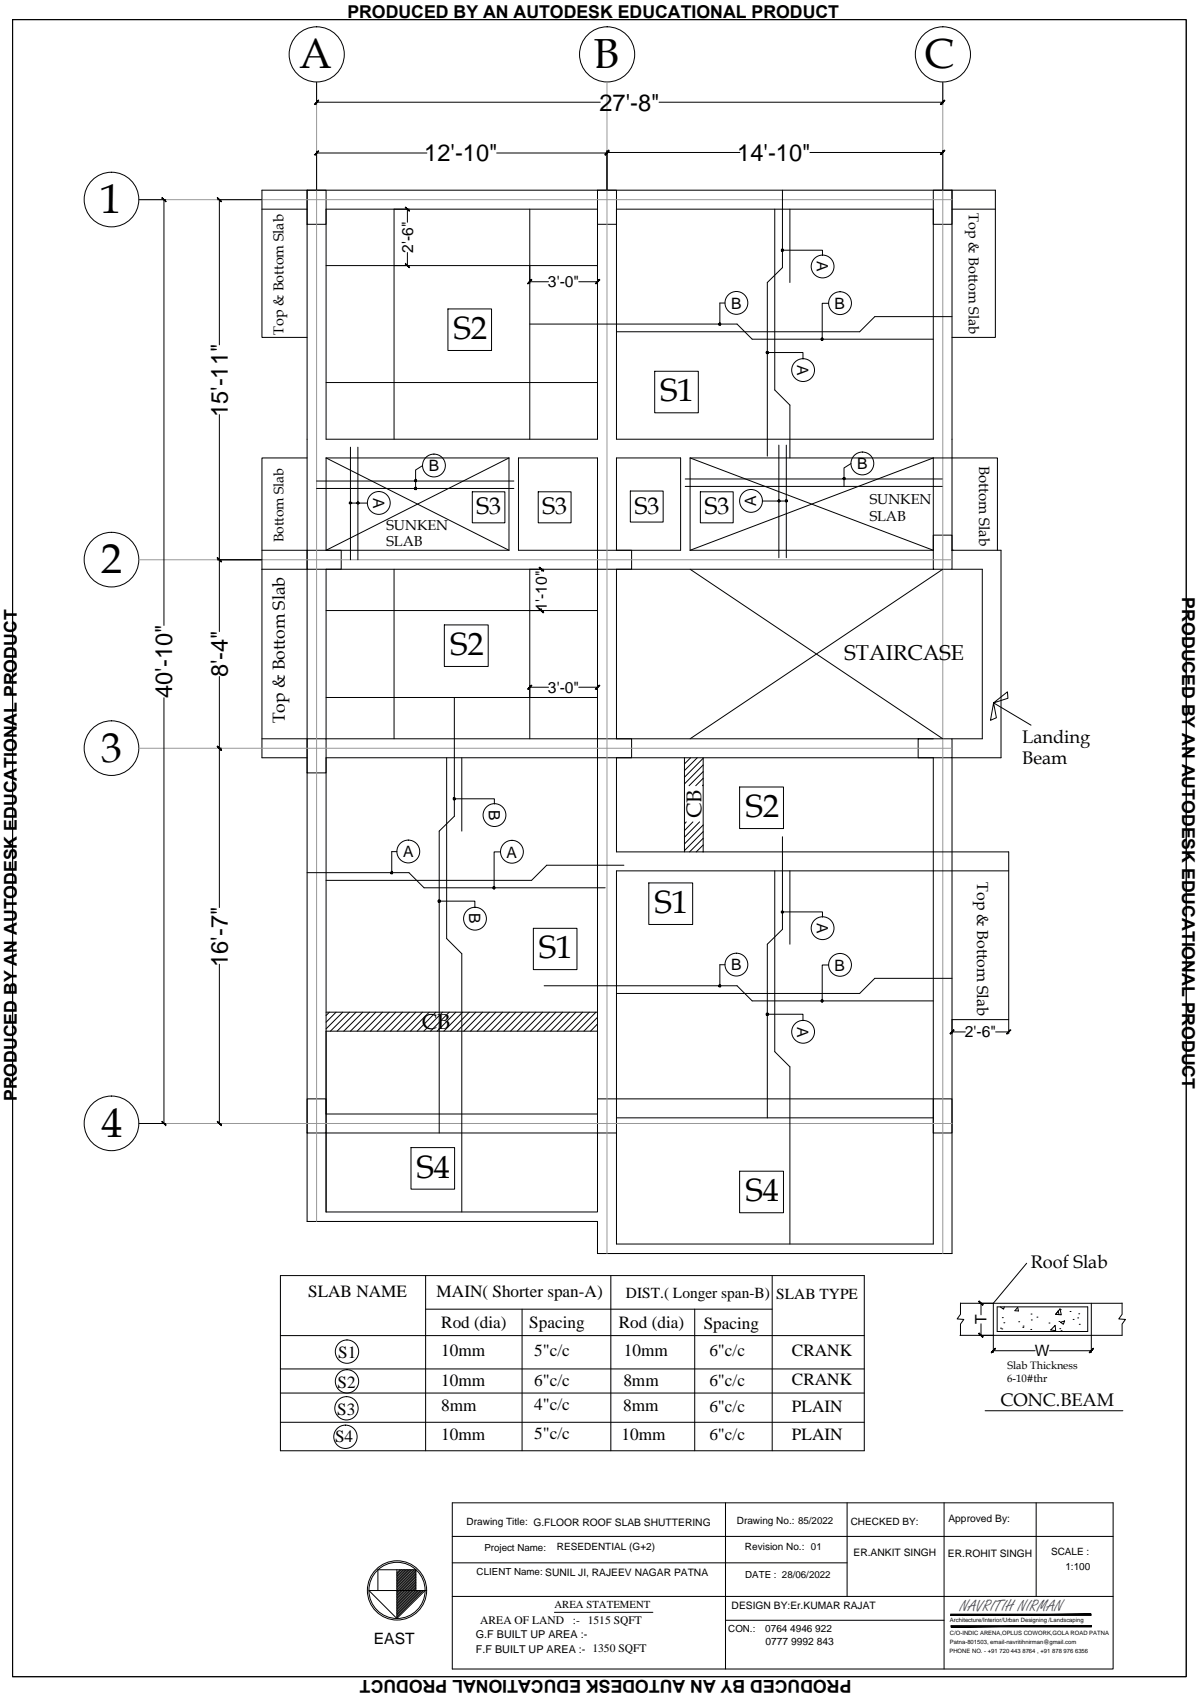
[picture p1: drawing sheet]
<svg xmlns="http://www.w3.org/2000/svg" width="297mm" height="420mm" viewBox="0 0 297 420" stroke-linecap="round" stroke-linejoin="round" font-family="sans-serif">
<!-- layer: wall -->
<g fill="none" stroke="#000" stroke-width=".25">
<path d="M64.8 51.8h11.2M76 47.1h4.7v8.4h-4.7zM76 47.1v255.3h71.9v8h87.8v-122.8h12.1v-51.4h-12.1v-89.1M80.7 51.8h67.2v56.9h-67.2zM97.5 51.8v56.9M131.1 51.8v56.9M147.9 47.1h4.7v8.4h-4.7zM152.6 51.8h78.4v56.9h-78.4zM191.8 51.8v44.8l3.7 3.7v13.1M193.7 47.1v19.2l-3.8 3.6v43M195.5 51.8v18.1M231 47.1h4.7v8.4h-4.7z"/>
<path d="M235.7 51.8h10.7M80.7 65.8h67.2M193.7 61.9h9.9v1.3M76 83.5h-11.2v-36.4h181.6v36.4h-10.7M80.7 94.7h67.2M189.9 87.3h8.9v1.6M76 113.4h-11.2v27.5M80.7 113.4h45.3v22.8h-45.3zM128.3 113.4h19.6v22.8h-19.6zM152.6 113.4h15.9v22.8h-15.9zM170.8 113.4h60.2v22.8h-60.2zM235.7 113.4h11.2v22.8"/>
<path d="M64.8 136.2h11.2M76 136.2h8.5v4.7h-8.5zM86.7 124.6h4.2M147.9 136.2h8.4v4.7h-8.4zM188.7 124.1h5.9M231 132.5h4.7v8.4h-4.7zM64.8 140.9h11.2M64.8 140.9v46.7h11.2M80.7 140.9h67.2v42h-67.2zM80.7 151.2h67.2M97.5 140.9v42M131.1 140.9v42"/>
<path d="M231 140.9h-78.4v42h78.4M235.7 140.9h7.4v42h-7.4M80.7 172.7h67.2M112.5 172.7v29.4l-3.8 3.7v74.7M64.8 182.9h11.2M76 182.9h4.7v8.5h-4.7zM80.7 187.6h67.2v88.2h-67.2zM110.6 187.6v44.8l3.7 3.7v64M112.5 197.8h9.9v1.2M114.3 187.6v18.2M147.9 182.9h8.4v4.7h-8.4zM169.4 187.6v23.3"/>
<path d="M174.1 187.6v23.3M227.3 182.9h8.4v4.7h-8.4zM191.8 215.6v44.8l3.7 3.7v43.9M193.7 207.2v22.9l-3.8 3.7v43M195.5 215.6v18.2M231 210.9h-78.4v-23.3h78.4v120.4h-78.4v-27.5M231 215.6h-78.4v56.5h78.4M249.7 210.9v41.5h-14M108.7 223.1h8.8v1.6M193.7 225.8h9.9v1.2M80.7 250.6h67.2M147.9 255.3h-67.2v44.8h67.2v-19.6"/>
<path d="M189.9 251.1h8.9v1.6M76 272.1h4.7v8.4h-4.7zM147.9 272.1h4.7v8.4h-4.7zM152.6 276.8h78.4M231 272.1h4.7v8.4h-4.7zM80.7 280.5h67.2M69.4 315.8h144.5v43.4h-144.5zM105.4 315.8v43.4M151.2 315.8v43.4M191.1 315.8v43.4M69.4 330.7h144.5M69.4 338.9h144.5"/>
<path d="M105.4 324.1h85.7M237.8 322.6v2.8l-.9 1.2 1.7 .1-.8 1.1v2.8M237.8 322.7h40M245.9 322.7v7.9M246.8 323.6h22.4v6.1h-22.4zM270.1 322.7v7.9M277.8 322.6v2.8l-.9 1.2 1.7 .1-.8 1.1v2.8h-40.2M69.4 344.9h144.5M69.4 352.1h144.5M112 372.1h163.5v41.1h-163.5zM179.6 372.1v41.1M209.7 372.1v23.2"/>
<path d="M233.7 372.1v41.1M256.5 372.1v23.2M112 380.4h163.5M112 386.9h97.7M112 395.3h163.5M137.2 399.2h24.4M179.6 401.2h54.1"/>
</g>
<!-- layer: dimenssion line -->
<g fill="none" stroke="#000" stroke-width=".25">
<path d="M3.1 4.9h290.5v410.2h-290.5zM78.4 20.4v5.4M78.4 37.4v9.7M78.4 25.3h70.2M78.4 37.9h27.3M122.9 37.9h27.3M150.2 37.2v9.9M150.2 37.8h32.9M163.1 25.3h70.3M200.5 37.8h32.9M233.4 20.4v5.4M233.4 37.2v9.9"/>
<path d="M34.4 49.4h6.6M40.6 49.4v105.4M53.9 49.4h10.9M54.3 49.4v36M97.5 51.8h3.8M100.8 51.8v3.2M97.5 65.8h3.8M100.8 62.5v3.3M110.9 76.5h10.8v10.3h-10.8zM131.1 65.8v4.4M131.1 69.8h4.7M143.3 69.8h4.6"/>
<path d="M147.9 65.8v4.4M179.5 75h-1.3v5.2M205.1 75.1h-1.6v8.9M235.7 78.4h-19.2l-3.7 3.7h-60.2M131.1 80.2h51.3l3.8 3.8h44.8M162.1 91.9h10.8v10.3h-10.8zM54.3 102.7v53.7M78.4 119.1h48.8M86.7 110.7v27.9M88.6 110.7v27.9M104.6 115.3l-1.7 1.1v4.5M169.6 118.6h63.6"/>
<path d="M192.8 110.2v27.9M194.6 110.2v27.9M210.6 114.8l-1.7 1.1v4.5M231 113.4h4.7M53.9 138.6h10.9M78.4 120.9h48.8M116.9 121.8h8.1v7.6h-8.1zM133.2 121.8h8.2v7.6h-8.2zM156 121.6h8.2v7.7h-8.2zM169.6 120.4h63.6M173.4 121.8h8.1v7.6h-8.1zM110 154.7h10.8v10.3h-10.8z"/>
<path d="M131.1 151.2h3.4M131.1 140.9h3.4M134.1 140.9v.5M134.1 150.7v.5M40.6 172.8v105.4M54.3 167.5v57.2M131.1 169.7v3M131.1 170.2h4.7M143.3 170.2h4.6M147.9 169.7v3M54.3 185.3h.4M170.9 187.6l-1.5 1.5"/>
<path d="M172.6 187.6l-3.2 3.2M174.1 187.7l-4.7 4.7M174.1 189.4l-4.7 4.7M174.1 191l-3.5 3.5M174.1 192.7l-1.9 1.8M174.1 194.3l-.2 .2M183.1 194.9h10.8v10.2h-10.8zM76 216.1h25.2l3.8 3.7h44.8M98.2 210.9h-1.2v5.2M123.9 210.9h-1.6v8.9M154.4 214.2h-19.1l-3.7 3.8h-50.9M160.6 218.6h10.9v10.3h-10.9z"/>
<path d="M169.9 203.5l-.5 .5M171.5 203.5l-2.1 2.1M173.2 203.5l-3.8 3.8M174.1 204.3l-4.7 4.7M174.1 205.9l-4.7 4.7M174.1 207.6l-3.4 3.3M174.1 209.2l-1.8 1.7M174.1 210.9h-.1M231 210.9h18.7M231 215.6h18.7M54.3 238.7v39.5h.4M132 229.8h10.8v10.3h-10.8z"/>
<path d="M179.5 238.9h-1.3v5.2M205.1 238.9h-1.6v8.9M81.5 250.6l-.8 .8M83.2 250.6l-2.5 2.5M84.8 250.6l-4.1 4.1M86.5 250.6l-4.7 4.7M88.1 250.6l-4.7 4.7M89.8 250.6l-4.7 4.7M91.4 250.6l-4.7 4.7M93 250.6l-4.6 4.7M94.7 250.6l-4.6 4.7M96.3 250.6l-4.6 4.7"/>
<path d="M98 250.6l-4.6 4.7M99.6 250.6l-4.6 4.7M101.3 250.6l-4.6 4.7M102.9 250.6l-4.6 4.7M104.6 250.6l-4.6 4.7M106.2 250.6l-4.6 4.7M107.9 250.6l-4.6 4.7M109.5 250.6l-4.6 4.7M111.2 250.6l-4.6 4.7M112.8 250.6l-4.6 4.7M114.5 250.6l-4.6 4.7M116.1 250.6l-4.6 4.7"/>
<path d="M117.8 250.6l-4.6 4.7M119.5 250.6l-4.7 4.7M121.1 250.6l-4.6 4.7M122.8 250.6l-4.7 4.7M124.4 250.6l-4.6 4.7M126.1 250.6l-4.7 4.7M127.7 250.6l-4.6 4.7M129.4 250.6l-4.7 4.7M131 250.6l-4.6 4.7M132.7 250.6l-4.7 4.7M134.3 250.6l-4.6 4.7M134.7 244.1h47.7l3.8 3.7h44.8"/>
<path d="M136 250.6l-4.7 4.7M137.6 250.6l-4.6 4.7M139.3 250.6l-4.7 4.7M140.9 250.6l-4.6 4.7M142.6 250.6l-4.7 4.7M144.2 250.6l-4.6 4.7M145.9 250.6l-4.7 4.7M147.5 250.6l-4.6 4.7M147.9 251.9l-3.4 3.4M147.9 253.5l-1.7 1.8M147.9 255.2l-.1 .1M235.7 252.4v3.5"/>
<path d="M235.7 255.5h3.3M235.7 242.2h-19.2l-3.7 3.8h-60.2M246.5 255.5h3.2M249.7 252.4v3.5M34.4 278.2h6.6M101.7 284.1h10.8v10.3h-10.8zM183.1 290h10.8v10.3h-10.8zM129.2 324.1v35.1M172 324.1v35.1M242.3 322.7h3.6M242.3 330.6h3.6v4.3M242.8 322.7v2.8"/>
<path d="M242.8 327.8v2.8M245.9 334.4h10.3M247.6 323.6l.8 .5 .2-.5M247.7 328.8h.1M248 329h.1M248.1 326.2h.1M248.2 323.9h.1M248.5 327.5h.1M251.9 323.7l.2 .9-.9-.1zM252.2 327.3h.1M253.2 328.6h.1M253.2 328.3h.1"/>
<path d="M255.2 329.2h.1M255.2 325.3h.1M255.3 326.8h.1M256.7 326.1h.1M259.7 327.6h.1M259.8 334.4h10.3M261.2 328.1l.1 1.4-1.2-.2zM261.9 324.6l.2 .9-.8-.1zM262.1 327.2h.1M262.3 329h.1M262.4 324.1l.3 1.4-1.4-.1zM262.5 324.3h.1"/>
<path d="M262.5 327.4l1-.3-.3 .8zM262.6 329.5h.1M264.9 324.7h.1M265.6 326.7h.1M266.8 326.3h.1M267 325.3h.1M267.2 327.9h.1M270.1 330.6v4.3M243.8 349.3h34.1M91.3 393.8h13.9l-7 6.9zM93.5 393.8v-5.1h9.4v5.1M98.2 388.7v12"/>
<path d="M99 388.7l-.8 .7M99.4 388.7l-1.2 1.1M99.8 388.7l-1.6 1.5M100.2 388.7l-2 1.9M100.6 388.7l-2.4 2.3M101 388.7l-2.8 2.7M101.4 388.7l-3.2 3.1M101.7 388.7l-3.5 3.4M102.1 388.7l-3.9 3.8M102.6 388.7l-4.4 4.2M102.9 393.8l-4.7 4.6M102.9 393.3l-4.7 4.7"/>
<path d="M102.9 392.9l-4.7 4.7M102.9 392.5l-4.7 4.7M102.9 392.1l-4.7 4.7M102.9 391.8l-4.7 4.7M102.9 391.4l-4.7 4.6M102.9 391l-4.7 4.6M102.9 390.6l-4.7 4.7M102.9 390.2l-4.7 4.7M102.9 389.8l-4.7 4.7M102.9 389.4l-4.7 4.7M102.9 389l-4.7 4.7M102.9 388.7l-4.7 4.6"/>
<path d="M103.3 393.8l-5.1 5M103.6 393.8l-5.4 5.4M104 393.8l-5.8 5.8M104.4 393.8l-6.2 6.2M104.8 393.8l-6.6 6.5"/>
<circle cx="182.3" cy="75" r="2.83"/>
<circle cx="203.6" cy="66" r="2.83"/>
<circle cx="207.9" cy="75.1" r="2.83"/>
<circle cx="198.8" cy="91.6" r="2.83"/>
<circle cx="107.4" cy="115.3" r="2.83"/>
<circle cx="213.5" cy="114.7" r="2.83"/>
<circle cx="93.8" cy="124.5" r="2.83"/>
<circle cx="185.9" cy="124" r="2.83"/>
<circle cx="101.1" cy="210.8" r="2.83"/>
<circle cx="122.4" cy="201.8" r="2.83"/>
<circle cx="126.7" cy="210.9" r="2.83"/>
<circle cx="117.6" cy="227.5" r="2.83"/>
<circle cx="182.3" cy="238.8" r="2.83"/>
<circle cx="203.6" cy="229.8" r="2.83"/>
<circle cx="207.9" cy="238.9" r="2.83"/>
<circle cx="198.8" cy="255.5" r="2.83"/>
<circle cx="98.3" cy="393.8" r="7.3"/>
<circle cx="98.3" cy="393.8" r="7"/>
</g>
<!-- layer: 0 -->
<g fill="#000" stroke="#000" stroke-width=".25">
<path d="M78.8 24.8l-.8 1.1 .9-1zM78.8 24.8l-.8 1.1-.1-.1z"/>
<path d="M78.8 37.4l-.8 1 .9-.9zM78.8 37.4l-.8 1-.1-.1z"/>
<path d="M149.7 38.3l.2 .1 .8-1zM150.7 37.4l.1 .1-.9 .9z"/>
<path d="M150.7 37.2l-.8 1.1 .9-1zM150.7 37.2l-.8 1.1-.2-.2z"/>
<path d="M232.8 25.8l.1 .1 .9-1.1zM233.8 24.8l.1 .1-1 1z"/>
<path d="M232.8 38.1l.1 .2 .9-1.1zM233.8 37.2l.1 .1-1 1z"/>
<path d="M40.1 49l1 .9zM40.1 49l1 .9z"/>
<path d="M53.8 49l1 .9zM53.8 49l1 .9z"/>
<path d="M100.3 51.3l1 1 .1-.1zM100.3 51.3l1.1 .9z"/>
<path d="M100.4 65.2l-.1 .2 1.1 .8zM100.3 65.4l1.1 .8z"/>
<path d="M131.5 69.2l-.8 1.1 .9-1zM131.5 69.2l-.8 1.1-.1-.2z"/>
<path d="M147.4 70.1l.1 .2 .8-1.1zM148.3 69.2l.2 .1-1 1z"/>
<path d="M53.9 138.1l.9 .9zM53.8 138.1l1 .9z"/>
<path d="M53.8 138.1l1 .9zM53.8 138.1l1 .9z"/>
<path d="M133.6 150.7l-.1 .1 1.1 .8zM133.5 150.8l1.1 .8-.2 .1z"/>
<path d="M133.5 140.5l.9 .9 .2-.1zM133.5 140.5l.1-.1 1 .9z"/>
<path d="M131.5 169.6l-.8 1.1 .9-.9zM131.5 169.6l-.8 1.1z"/>
<path d="M147.4 170.6l.1 .1 .8-1.1zM148.3 169.6l.2 .2-1 .9z"/>
<path d="M53.8 184.8l1 .9zM53.8 184.8l1 .9z"/>
<path d="M53.8 184.8l1 .9zM53.8 184.8l1 .9z"/>
<path d="M236.1 255l-.8 1zM235.1 255.9l1-.9-.8 1z"/>
<path d="M249.2 255.9v.1l.9-1zM250.1 255l.1 .1-1 .9z"/>
<path d="M40.1 277.7l1 .8zM40.1 277.7l1 .8-.1 .2z"/>
<path d="M53.9 277.7l.9 .8zM53.8 277.7l1 .8-.1 .2z"/>
<path d="M242.4 330l-.1 .2 1 .8zM242.3 330.2l1 .8-.1 .1z"/>
<path d="M242.3 322.2l.9 1 .1-.1zM242.3 322.2l.1-.1 .9 1z"/>
<path d="M246.3 333.9l-.9 1 1-.9zM246.3 333.9l-.9 1v-.1z"/>
<path d="M269.6 334.8l.2 .1 .8-1zM270.6 333.9v.1l-.8 .9z"/>
</g>
<!-- layer: wall -->
<circle cx="235.7" cy="136.2" r=".16" fill="#000"/>
<!-- layer: Text -->
<g fill="none" stroke="#000" stroke-width=".25">
<path d="M254.1 312.8l-8.2 9.9"/>
<circle cx="78.4" cy="13.5" r="6.8"/>
<circle cx="150.3" cy="13.5" r="6.8"/>
<circle cx="233.4" cy="13.5" r="6.8"/>
<circle cx="27.6" cy="49.4" r="6.8"/>
<circle cx="27.6" cy="138.6" r="6.8"/>
<circle cx="27.6" cy="185.2" r="6.8"/>
<circle cx="27.6" cy="278.1" r="6.8"/>
<circle cx="85.9" cy="334.6" r="2.89"/>
<circle cx="85.5" cy="355.7" r="2.89"/>
<circle cx="85.8" cy="348.7" r="2.89"/>
<circle cx="85.9" cy="342" r="2.89"/>
</g>
<!-- layer: centre line -->
<path d="M78.4 20.4v282M150.2 20.4v290M233.4 20.4v290M34.4 49.4h201.3M34.4 138.6h201.3M34.4 185.3h201.3M34.4 278.2h201.3" fill="none" stroke="#989898" stroke-width=".25"/>
<!-- layer: 0 -->
<path d="M80.7 113.4l45.3 22.8M126 113.4l-45.3 22.8M170.8 113.4l60.2 22.8M231 113.4l-60.2 22.8M170.8 140.9l62.6 42M233.4 140.9l-62.6 42M245.9 174l3.6-1.1-.1-1.6-3.5 2.7 .7 3.7-1.4 .6 .7-4.3 9.3 5.5" fill="none" stroke="#000" stroke-width=".25"/>
<!-- layer: wall -->
<g fill="#000" stroke="#000" stroke-width=".25">
<path d="M193.4 61.9l.1 .2 .2-.2zM193.5 62.1l.2-.2v.3z"/>
<path d="M193.7 61.9v.3l.1-.1zM193.7 61.9h.2l-.1 .2zM193.8 61.8l-.1 .1h.2z"/>
<path d="M193.7 61.7v.2l.1-.1zM193.5 61.8l.2-.1v.2zM193.5 61.8l-.1 .1h.3z"/>
<path d="M189.7 87.3v.2l.2-.2zM189.7 87.5l.2-.2v.2z"/>
<path d="M189.9 87.3v.2h.2zM189.9 87.3h.3l-.1 .2zM190.1 87.1l-.2 .2h.3z"/>
<path d="M189.9 87v.3l.2-.2zM189.7 87.1l.2-.1v.3zM189.7 87.1v.2h.2z"/>
<path d="M86.5 124.6l.1 .1 .1-.1zM86.6 124.7l.1-.1v.1z"/>
<path d="M86.7 124.6v.1h.2zM86.7 124.6h.3l-.1 .1zM86.9 124.4l-.2 .2h.3z"/>
<path d="M86.7 124.3v.3l.2-.2zM86.6 124.4l.1-.1v.3zM86.6 124.4l-.1 .2h.2z"/>
<path d="M88.3 124.6l.2 .1 .1-.1zM88.5 124.7l.1-.1v.1z"/>
<path d="M88.6 124.6v.1h.2zM88.6 124.6h.2v.1zM88.6 124.6h.2v-.2z"/>
<path d="M88.6 124.3v.3l.2-.2zM88.5 124.4l.1-.1v.3zM88.5 124.4l-.2 .2h.3z"/>
<path d="M192.6 124.1l.1 .1 .1-.1zM192.7 124.2l.1-.1v.1z"/>
<path d="M192.8 124.1v.1h.2zM192.8 124.1h.2v.1zM192.8 124.1h.2v-.2z"/>
<path d="M192.8 123.8v.3l.2-.2zM192.7 123.9l.1-.1v.3zM192.7 123.9l-.1 .2h.2z"/>
<path d="M194.4 124.1l.1 .1 .1-.1zM194.5 124.2l.1-.1v.1z"/>
<path d="M194.6 124.1v.1h.2zM194.6 124.1h.3l-.1 .1zM194.6 124.1h.3l-.1-.2z"/>
<path d="M194.6 123.8v.3l.2-.2zM194.5 123.9l.1-.1v.3zM194.5 123.9l-.1 .2h.2z"/>
<path d="M112.2 197.8l.1 .2 .2-.2zM112.5 197.8v.2h-.2z"/>
<path d="M112.5 197.8v.2h.1zM112.5 197.8h.2l-.1 .2zM112.6 197.6l-.1 .2h.2z"/>
<path d="M112.5 197.5v.3l.1-.2zM112.3 197.6l.2-.1v.3zM112.3 197.6l-.1 .2h.3z"/>
<path d="M108.5 223.1v.2l.2-.2zM108.5 223.3l.2-.2v.3z"/>
<path d="M108.7 223.1v.3l.2-.1zM108.7 223.1h.3l-.1 .2zM108.7 223.1h.3l-.1-.2z"/>
<path d="M108.7 222.9v.2l.2-.2zM108.5 222.9h.2v.2zM108.5 222.9v.2h.2z"/>
<path d="M193.4 225.8l.1 .2 .2-.2zM193.5 226l.2-.2v.2z"/>
<path d="M193.7 225.8v.2h.1zM193.7 225.8h.2l-.1 .2zM193.7 225.8h.2l-.1-.1z"/>
<path d="M193.7 225.5v.3l.1-.1zM193.5 225.7l.2-.2v.3zM193.5 225.7l-.1 .1h.3z"/>
<path d="M189.7 251.1v.2l.2-.2zM189.9 251.1v.3l-.2-.1z"/>
<path d="M189.9 251.1v.3l.2-.1zM189.9 251.1h.3l-.1 .2zM189.9 251.1h.3l-.1-.2z"/>
<path d="M189.9 250.9v.2l.2-.2zM189.7 250.9h.2v.2zM189.7 250.9v.2h.2z"/>
<path d="M235.3 399.6v.4l34.8-.4zM235.3 400l34.8-.4v.4z"/>
<path d="M235.4 402.5v.3l34.7-.3zM235.4 402.8l34.7-.3v.3z"/>
</g>
<!-- layer: dimenssion line -->
<g fill="#000" stroke="#000" stroke-width=".25">
<path d="M178 80.1l-.1 .1h.3zM177.9 80.2h.3l-.2 .2zM178.2 80.2l-.2 .2 .2 .1z"/>
<path d="M178.2 80.2v.3l.1-.1zM178.2 80.2h.2l-.1 .2z"/>
<path d="M178.3 80.1l-.1 .1h.2zM178.2 80l.1 .1-.1 .1zM178 80.1l.2 .1v-.2z"/>
<path d="M203.3 83.8v.2h.2zM203.3 84h.2l-.2 .2zM203.3 84.2h.2v-.2z"/>
<path d="M203.5 84v.2h.2zM203.5 84h.2v.2z"/>
<path d="M203.7 83.8l-.2 .2h.2zM203.5 83.7l.2 .1-.2 .2zM203.3 83.8l.2 .2v-.3z"/>
<path d="M102.7 118.8l-.1 .2h.3zM102.6 119h.3l-.2 .2zM102.9 119l-.2 .2h.2z"/>
<path d="M102.9 119v.2h.1zM102.9 119h.2l-.1 .2z"/>
<path d="M103 118.8l-.1 .2h.2zM102.9 118.7l.1 .1-.1 .2zM102.7 118.8l.2 .2v-.3z"/>
<path d="M208.8 118.3l-.1 .2h.2zM208.7 118.5h.2l-.1 .2zM208.9 118.5l-.1 .2h.1z"/>
<path d="M208.9 118.5v.2h.2zM208.9 118.5h.3l-.1 .2z"/>
<path d="M208.9 118.5h.3l-.1-.2zM208.9 118.3h.2l-.2 .2zM208.8 118.3l.1 .2v-.2z"/>
<path d="M102.7 120.7l-.1 .2h.3zM102.6 120.9h.3l-.2 .2zM102.9 120.9l-.2 .2 .2 .1z"/>
<path d="M102.9 120.9v.3l.1-.1zM102.9 120.9h.2l-.1 .2z"/>
<path d="M103 120.7l-.1 .2h.2zM102.9 120.7h.1l-.1 .2zM102.7 120.7l.2 .2v-.2z"/>
<path d="M96.8 215.9l-.1 .2h.3zM96.7 216.1h.3l-.2 .2zM97 216.1l-.2 .2h.2z"/>
<path d="M97 216.1v.2h.1zM97 216.1h.2l-.1 .2z"/>
<path d="M97 216.1h.2l-.1-.2zM97 215.8l.1 .1-.1 .2zM96.8 215.9l.2 .2v-.3z"/>
<path d="M122.1 219.6v.2h.2zM122.1 219.8h.2l-.2 .2zM122.3 219.8l-.2 .2 .2 .1z"/>
<path d="M122.4 219.6l-.1 .2h.2zM122.3 219.6h.1l-.1 .2zM122.1 219.6l.2 .2v-.2z"/>
<path d="M122.3 219.8v.3l.1-.1zM122.3 219.8h.2l-.1 .2z"/>
<path d="M178 243.9l-.1 .2h.3zM177.9 244.1h.3l-.2 .2zM178.2 244.1l-.2 .2h.2z"/>
<path d="M178.2 244.1v.2h.1zM178.2 244.1h.2l-.1 .2z"/>
<path d="M178.3 243.9l-.1 .2h.2zM178.2 243.9h.1l-.1 .2zM178 243.9l.2 .2v-.2z"/>
<path d="M203.3 247.6v.2h.2zM203.3 247.8h.2l-.2 .2zM203.5 247.8l-.2 .2 .2 .1z"/>
<path d="M203.5 247.8v.3l.2-.1zM203.5 247.8h.2v.2z"/>
<path d="M203.7 247.6l-.2 .2h.2zM203.5 247.6h.2l-.2 .2zM203.3 247.6l.2 .2v-.2z"/>
</g>
<g font-size="10.4">
<text x="74" y="16.8">A</text>
<text x="146.9" y="16.8">B</text>
<text x="228.8" y="16.9">C</text>
<text x="24.8" y="52.7">1</text>
<text x="25" y="141.9">2</text>
<text x="25" y="188.6">3</text>
<text x="25.2" y="281.4">4</text>
</g>
<g font-size="8">
<text x="112.3" y="83.9">S2</text>
<text x="163.5" y="99.3">S1</text>
<text x="111.5" y="162.2">S2</text>
<text x="184.6" y="202.3">S2</text>
<text x="162.1" y="226">S1</text>
<text x="133.5" y="237.3">S1</text>
<text x="103.2" y="291.6">S4</text>
<text x="184.6" y="297.4">S4</text>
</g>
<g font-size="6">
<text x="118" y="127.4">S3</text>
<text x="134.3" y="127.4">S3</text>
<text x="157.2" y="127.2">S3</text>
<text x="174.4" y="127.4">S3</text>
</g>
<g font-size="5.8">
<text x="148.4" y="27.4">27'-8&quot;</text>
<text x="105" y="40">12'-10&quot;</text>
<text x="182.5" y="39.8">14'-10&quot;</text>
<text x="56.4" y="103.3" transform="rotate(-90 56.4 103.3)">15'-11&quot;</text>
<text x="56.4" y="167.7" transform="rotate(-90 56.4 167.7)">8'-4&quot;</text>
<text x="42.6" y="172.8" transform="rotate(-90 42.6 172.8)">40'-10&quot;</text>
<text x="56.4" y="239.4" transform="rotate(-90 56.4 239.4)">16'-7&quot;</text>
</g>
<g font-size="5.3">
<text x="209" y="163.3">STAIRCASE</text>
<text x="173.6" y="202.6" transform="rotate(-90 173.6 202.6)">CB</text>
<text x="104.4" y="254.7">CB</text>
</g>
<g font-size="4.5">
<text x="253.1" y="184.1">Landing</text>
<text x="253.1" y="189.3">Beam</text>
<text x="255.2" y="314">Roof Slab</text>
<text x="247.7" y="348">CONC.BEAM</text>
</g>
<g font-size="4.4">
<text x="86" y="4.5">PRODUCED BY AN AUTODESK EDUCATIONAL PRODUCT</text>
<text x="292.6" y="147.9" transform="rotate(90 292.6 147.9)">PRODUCED BY AN AUTODESK EDUCATIONAL PRODUCT</text>
<text x="4.1" y="272.6" transform="rotate(-90 4.1 272.6)">PRODUCED BY AN AUTODESK EDUCATIONAL PRODUCT</text>
<text x="210.8" y="416" transform="rotate(-180 210.8 416)">PRODUCED BY AN AUTODESK EDUCATIONAL PRODUCT</text>
</g>
<g font-size="4.3">
<text x="70.5" y="179.1" transform="rotate(-90 70.5 179.1)">Top &amp; Bottom Slab</text>
<text x="76.3" y="321.2">SLAB NAME</text>
<text x="108.1" y="321.2">MAIN( Shorter span-A)</text>
<text x="109.2" y="328.8">Rod (dia)</text>
<text x="131" y="328.9">Spacing</text>
<text x="153.2" y="328.7">Rod (dia)</text>
<text x="174.2" y="329">Spacing</text>
<text x="109.2" y="335.7">10mm</text>
<text x="132.2" y="335.7">5&quot;c/c</text>
<text x="154.4" y="335.7">10mm</text>
<text x="175.6" y="335.7">6&quot;c/c</text>
<text x="196" y="335.7">CRANK</text>
<text x="83.7" y="336.3">S1</text>
<text x="83.6" y="343.6">S2</text>
<text x="109.2" y="343.3">10mm</text>
<text x="132.2" y="343.3">6&quot;c/c</text>
<text x="154.3" y="343.3">8mm</text>
<text x="175.6" y="343.1">6&quot;c/c</text>
<text x="196" y="343">CRANK</text>
<text x="83.4" y="350.3">S3</text>
<text x="109.2" y="349.4">8mm</text>
<text x="132.2" y="349.1">4&quot;c/c</text>
<text x="154.2" y="349.4">8mm</text>
<text x="175.6" y="349.6">6&quot;c/c</text>
<text x="196" y="349.7">PLAIN</text>
<text x="82.9" y="357">S4</text>
<text x="109.2" y="356.5">10mm</text>
<text x="132.2" y="356.4">5&quot;c/c</text>
<text x="153.9" y="356.5">10mm</text>
<text x="175.6" y="356.5">6&quot;c/c</text>
<text x="196" y="356.7">PLAIN</text>
</g>
<text font-size="4.2" fill="#00f" x="237.6" y="398.8">NAVRITIH NIRMAN</text>
<g font-size="3.9">
<text x="102.2" y="62.6" transform="rotate(-90 102.2 62.6)">2'-6&quot;</text>
<text x="202.2" y="64.7" transform="rotate(90 202.2 64.7)">A</text>
<text x="135.6" y="71.1">3'-0&quot;</text>
<text x="181" y="76.4">B</text>
<text x="206.6" y="76.5">B</text>
<text x="197.4" y="90.3" transform="rotate(90 197.4 90.3)">A</text>
<text x="106.1" y="116.7">B</text>
<text x="212.2" y="116.2">B</text>
<text x="92.4" y="123.4" transform="rotate(90 92.4 123.4)">A</text>
<text x="187.1" y="125.2" transform="rotate(-90 187.1 125.2)">A</text>
<text x="135.4" y="151.2" transform="rotate(-90 135.4 151.2)">1'-10&quot;</text>
<text x="135.6" y="171.5">3'-0&quot;</text>
<text x="121" y="200.6" transform="rotate(90 121 200.6)">B</text>
<text x="99.8" y="212.3">A</text>
<text x="125.4" y="212.4">A</text>
<text x="241.9" y="218.4" transform="rotate(90 241.9 218.4)">Top &amp; Bottom Slab</text>
<text x="116.1" y="226.2" transform="rotate(90 116.1 226.2)">B</text>
<text x="202.2" y="228.6" transform="rotate(90 202.2 228.6)">A</text>
<text x="181" y="240.3">B</text>
<text x="206.6" y="240.4">B</text>
<text x="197.4" y="254.2" transform="rotate(90 197.4 254.2)">A</text>
<text x="238.8" y="256.8">2'-6&quot;</text>
<text x="244.2" y="327.8" transform="rotate(-90 244.2 327.8)">T</text>
<text x="256.2" y="335.8">W</text>
<text x="92.5" y="407.1">EAST</text>
</g>
<g font-size="3.8">
<text x="154.9" y="321.3">DIST.( Longer span-B)</text>
<text x="192.2" y="321.6">SLAB TYPE</text>
</g>
<text font-size="3.7" x="242.4" y="115.4" transform="rotate(90 242.4 115.4)">Bottom Slab</text>
<g font-size="3.6">
<text x="239.8" y="52.8" transform="rotate(90 239.8 52.8)">Top &amp; Bottom Slab</text>
<text x="70.2" y="83" transform="rotate(-90 70.2 83)">Top &amp; Bottom Slab</text>
<text x="215.3" y="124.7">SUNKEN</text>
<text x="95.6" y="131.1">SUNKEN</text>
<text x="215.3" y="128.9">SLAB</text>
<text x="95.6" y="135.3">SLAB</text>
</g>
<text font-size="3.4" x="70.2" y="134.3" transform="rotate(-90 70.2 134.3)">Bottom Slab</text>
<g font-size="2.9">
<text x="118.9" y="402.1">AREA OF LAND</text>
<text x="141.8" y="402.1">:- 1515 SQFT</text>
</g>
<g font-size="2.7">
<text x="249.4" y="339">Slab Thickness</text>
<text x="249.3" y="342.2">6-10#thr</text>
<text x="137.2" y="398.2">AREA STATEMENT</text>
<text x="117.8" y="405.7">G.F BUILT UP AREA :-</text>
<text x="117.8" y="409.2">F.F BUILT UP AREA :- 1350 SQFT</text>
</g>
<g font-size="2.5">
<text x="115.5" y="377.7">Drawing Title: G.FLOOR ROOF SLAB SHUTTERING</text>
<text x="182.4" y="377.4">Drawing No.: 85/2022</text>
<text x="210.6" y="377.5">CHECKED BY:</text>
<text x="234.8" y="376.8">Approved By:</text>
<text x="137.9" y="383.7">RESEDENTIAL (G+2)</text>
<text x="184.4" y="383.8">Revision No.: 01</text>
<text x="211.3" y="385.3">ER.ANKIT SINGH</text>
<text x="234.6" y="385.4">ER.ROHIT SINGH</text>
<text x="260.2" y="385">SCALE :</text>
<text x="263.7" y="388.7">1:100</text>
<text x="181.1" y="398.4">DESIGN BY:Er.KUMAR RAJAT</text>
<text x="189.4" y="404">0764 4946 922</text>
<text x="189.5" y="407.4">0777 9992 843</text>
</g>
<g font-size="2.4">
<text x="119.9" y="384.1">Project Name:</text>
<text x="118" y="390.1">CLIENT Name: SUNIL JI, RAJEEV NAGAR PATNA</text>
<text x="184.5" y="390.8">DATE : 28/06/2022</text>
<text x="180.3" y="404">CON.:</text>
</g>
<g font-size="1.5">
<text x="235.1" y="401.7">Architecture/Interior/Urban Designing /Landscaping</text>
<text x="235.1" y="406.9">Patna-801503, email-navritihnirman@gmail.com</text>
<text x="235.1" y="404.8">C/O-INDIC ARENA,OPLUS COWORK,GOLA ROAD PATNA</text>
<text x="235" y="409.3">PHONE NO. - +91 720 443 8764 , +91 878 976 6356</text>
</g>
</svg>
